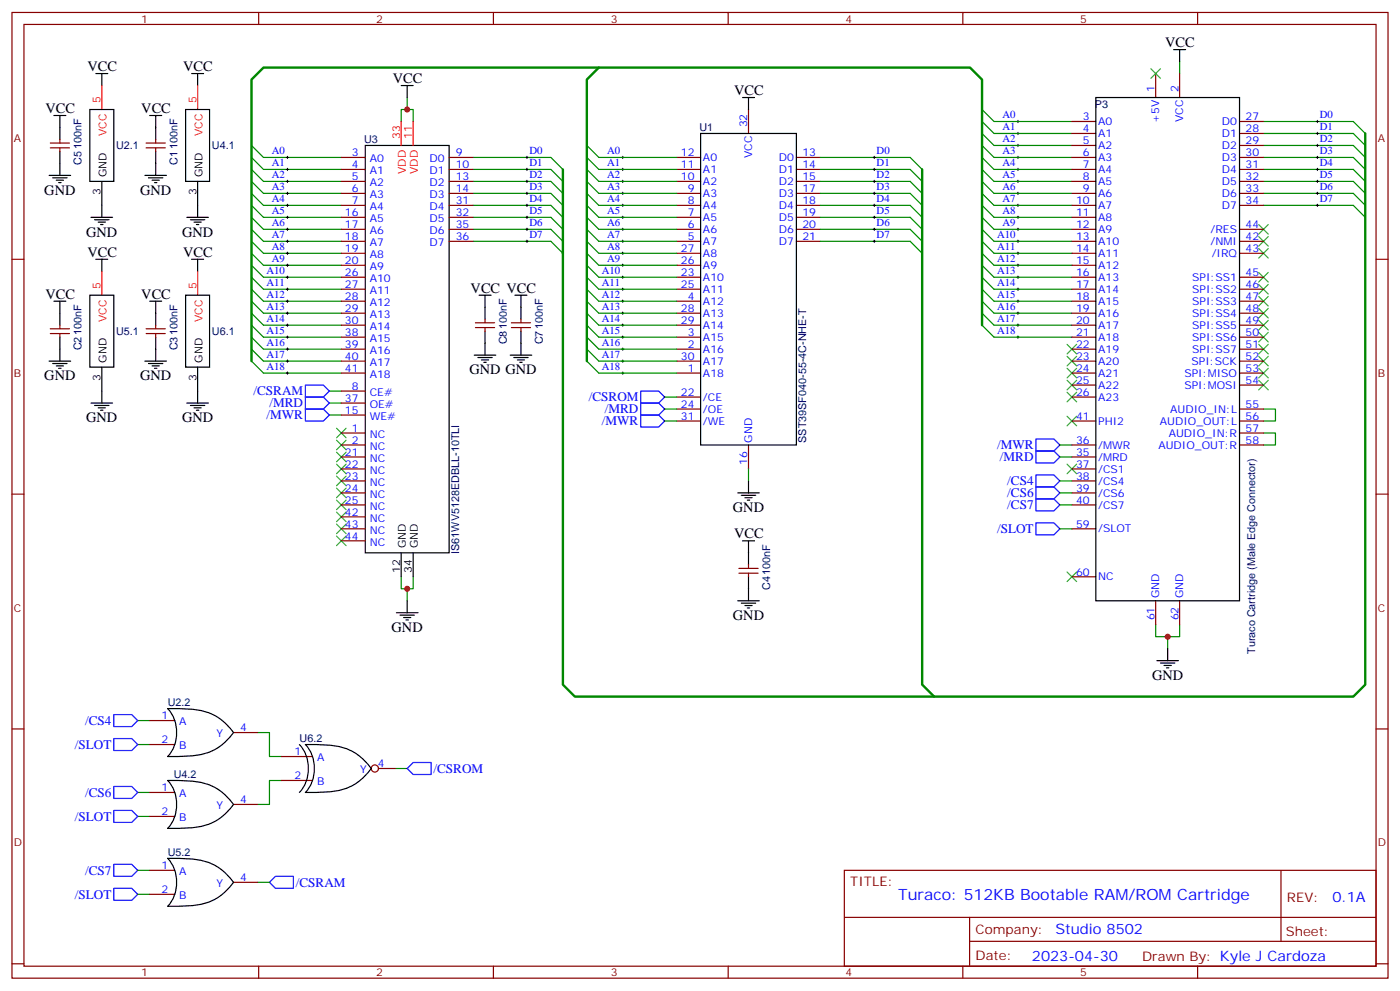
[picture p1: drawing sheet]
<svg xmlns="http://www.w3.org/2000/svg" width="412mm" height="292mm" viewBox="0 0 412 292" stroke-linecap="round" stroke-linejoin="round" font-family="sans-serif">
<g fill="none" stroke="#870000" stroke-width=".35">
<path d="M3.5 3.7h405.4v284.3h-405.4zM7.1 7.2h398.2v277.3h-398.2zM76.2 3.7v3.5M145.3 3.7v3.5M214.5 3.7v3.5M283.6 3.7v3.5M352.8 3.7v3.5M220.5 32.2v7.1M315.7 39.3h7.1M315.7 35.8h7.1M340.4 21.7v7M347.5 21.7v7"/>
<path d="M365.1 39.3h7.1M365.1 35.8h7.1M14.8 43.5h5.7M14.8 42.1h5.7M17.6 41.1v1M17.6 43.5v1.1M43 43.5h5.7M43 42.1h5.7M45.9 41.1v1M45.9 43.5v1.1M100.5 56.9h7.1M100.5 53.4h7.1"/>
<path d="M100.5 49.9h7.1M100.5 46.4h7.1M132.3 56.9h7M132.3 53.4h7M132.3 49.9h7M132.3 46.4h7M199.3 56.9h7.1M199.3 53.4h7.1M199.3 49.9h7.1M199.3 46.4h7.1M234.6 56.9h7.1M234.6 53.4h7.1"/>
<path d="M234.6 49.9h7.1M234.6 46.4h7.1M315.7 56.9h7.1M315.7 53.4h7.1M315.7 49.9h7.1M315.7 46.4h7.1M315.7 42.8h7.1M365.1 56.9h7.1M365.1 53.4h7.1M365.1 49.9h7.1M365.1 46.4h7.1M365.1 42.8h7.1"/>
<path d="M3.5 76.3h3.6M100.5 71h7.1M100.5 67.5h7.1M100.5 64h7.1M100.5 60.5h7.1M100.5 78.1h7.1M100.5 74.6h7.1M132.3 71h7M132.3 67.5h7M132.3 64h7M132.3 60.5h7M199.3 71h7.1"/>
<path d="M199.3 67.5h7.1M199.3 64h7.1M199.3 60.5h7.1M199.3 78.1h7.1M199.3 74.6h7.1M234.6 71h7.1M234.6 67.5h7.1M234.6 64h7.1M234.6 60.5h7.1M315.7 71h7.1M315.7 67.5h7.1M315.7 64h7.1"/>
<path d="M315.7 60.5h7.1M315.7 78.1h7.1M315.7 74.6h7.1M365.1 71h7.1M365.1 67.5h7.1M365.1 60.5h7.1M365.1 74.6h7.1M405.3 76.3h3.6M14.8 98.2h5.7M14.8 96.8h5.7M17.6 95.7v1.1M17.6 98.2v1.1"/>
<path d="M43 98.2h5.7M43 96.8h5.7M45.9 95.7v1.1M45.9 98.2v1.1M100.5 99.3h7.1M100.5 88.7h7.1M100.5 81.6h7.1M100.5 85.2h7.1M100.5 92.2h7.1M100.5 95.7h7.1M140.1 96.4h5.6M140.1 95h5.6"/>
<path d="M142.9 94v1M142.9 96.4v1.1M150.6 96.4h5.7M150.6 95h5.7M153.5 94v1M153.5 96.4v1.1M199.3 99.3h7.1M199.3 88.7h7.1M199.3 81.6h7.1M199.3 85.2h7.1M199.3 92.2h7.1M199.3 95.7h7.1"/>
<path d="M315.7 99.3h7.1M315.7 88.7h7.1M315.7 81.6h7.1M315.7 85.2h7.1M315.7 92.2h7.1M315.7 95.7h7.1M365.1 99.3h7.1M365.1 88.7h7.1M365.1 81.6h7.1M365.1 85.2h7.1M365.1 92.2h7.1M365.1 95.7h7.1"/>
<path d="M100.5 109.9h7.1M100.5 102.8h7.1M100.5 106.3h7.1M100.5 118.7h7.1M100.5 115.1h7.1M199.3 109.9h7.1M199.3 102.8h7.1M199.3 116.9h7.1M199.3 106.3h7.1M315.7 109.9h7.1M315.7 102.8h7.1M315.7 116.9h7.1"/>
<path d="M315.7 106.3h7.1M315.7 113.4h7.1M365.1 109.9h7.1M365.1 102.8h7.1M365.1 106.3h7.1M365.1 113.4h7.1M100.5 122.2h7.1M100.5 127.5h7.1M100.5 131h7.1M100.5 134.5h7.1M100.5 138.1h7.1M199.3 120.4h7.1"/>
<path d="M199.3 124h7.1M220.5 131v7.1M315.7 124h7.1M315.7 131h7.1M315.7 134.5h7.1M315.7 138.1h7.1M365.1 120.4h7.1M365.1 124h7.1M365.1 127.5h7.1M365.1 131h7.1M3.5 145.5h3.6M100.5 141.6h7.1"/>
<path d="M100.5 145.1h7.1M100.5 148.7h7.1M100.5 152.2h7.1M100.5 155.7h7.1M100.5 159.2h7.1M315.7 141.6h7.1M315.7 145.1h7.1M315.7 148.7h7.1M315.7 155.7h7.1M405.3 145.5h3.6M217.7 168.8h5.6M217.7 167.4h5.6"/>
<path d="M220.5 166.3v1.1M220.5 168.8v1M315.7 169.8h7.1M340.4 176.9v7M347.5 176.9v7M3.5 214.6h3.6M44.1 212.2h7.4M44.1 219.2h7.4M68.8 215.7h7M405.3 214.6h3.6M44.1 233.3h7.4M68.8 236.9h7"/>
<path d="M82.9 222.7h9.2M82.9 229.8h9.2M111.5 226.3h4.9M44.1 240.4h7.4M44.1 256.3h7.4M68.8 259.8h7M248.7 256.3h156.6v28.2h-156.6zM377.3 256.3v20.9M44.1 263.3h7.4M248.7 270.1h156.5M285.6 277.2h119.6M285.6 270.1v14.1"/>
<path d="M3.5 283.8h3.6M76.2 284.5v3.5M145.3 284.5v3.5M214.5 284.5v3.5M283.6 284.5v3.5M352.8 284.5v3.5M405.3 283.8h3.6"/>
<circle cx="110.4" cy="226.3" r="1.06"/>
</g>
<g fill="none" stroke="#000" stroke-width=".35">
<path d="M345.7 14.6h3.5M347.5 14.6v3.5M15.9 34h3.5M17.6 34v7.1M26.5 32.2h7v21.2h-7zM28.2 21.7h3.5M30 21.7v3.5M44.1 34h3.5M45.9 34v7.1M54.7 32.2h7v21.2h-7zM56.4 21.7h3.6M58.2 21.7v3.5"/>
<path d="M118.2 25.2h3.5M119.9 25.2v3.5M206.4 39.3h28.2v91.7h-28.2zM218.7 28.7h3.5M220.5 28.7v3.5M322.8 28.7h42.3v148.2h-42.3zM14.5 51.6h6.3M15.5 52.4h4.3M16.6 53.1h2.1M17.3 53.8h.7M17.6 44.6v7M30 53.4v10.6"/>
<path d="M42.7 51.6h6.3M43.7 52.4h4.3M44.8 53.1h2.1M45.5 53.8h.7M45.9 44.6v7M58.2 53.4v10.6M107.6 42.8h24.7v120h-24.7zM26.8 64h6.4M27.9 64.7h4.2M28.2 76.3h3.5M28.9 65.4h2.1M29.6 66.1h.7"/>
<path d="M30 76.3v3.6M55 64h6.4M56.1 64.7h4.2M56.4 76.3h3.6M57.1 65.4h2.2M57.9 66.1h.7M58.2 76.3v3.6M15.9 88.7h3.5M17.6 88.7v7M17.6 99.3v7M26.5 86.9h7v21.2h-7zM44.1 88.7h3.5"/>
<path d="M45.9 88.7v7M45.9 99.3v7M54.7 86.9h7v21.2h-7zM141.1 86.9h3.5M142.9 86.9v7.1M142.9 97.5v7.1M151.7 86.9h3.5M153.5 86.9v7.1M153.5 97.5v7.1M14.5 106.3h6.3M15.5 107h4.3M16.6 107.7h2.1"/>
<path d="M17.3 108.4h.7M26.8 118.7h6.4M27.9 119.4h4.2M30 108.1v10.6M42.7 106.3h6.3M43.7 107h4.3M44.8 107.7h2.1M45.5 108.4h.7M55 118.7h6.4M56.1 119.4h4.2M58.2 108.1v10.6M139.7 104.6h6.3"/>
<path d="M140.8 105.3h4.2M141.8 106h2.1M142.5 106.7h.7M150.3 104.6h6.3M151.3 105.3h4.3M152.4 106h2.1M153.1 106.7h.7M28.9 120.1h2.1M29.6 120.8h.7M57.1 120.1h2.2M57.9 120.8h.7M217.3 145.1h6.4"/>
<path d="M218.4 145.8h4.2M218.7 159.2h3.5M219.4 146.5h2.1M220.1 147.2h.7M220.5 141.6v3.5M220.5 159.2v7.1M118.2 162.8v7M119.9 176.9v3.5M121.7 162.8v7M217.3 176.9h6.4M218.4 177.6h4.2M219.4 178.3h2.1"/>
<path d="M220.1 179h.7M220.5 169.8v7.1M116.8 180.4h6.3M117.8 181.1h4.3M118.9 181.8h2.1M119.6 182.5h.7M340.8 194.5h6.3M341.8 195.2h4.3M342.9 195.9h2.1M343.6 196.6h.7M344 191v3.5M49.4 208.6a34 34 0 0 1 12.8 1.6 16.3 16.3 0 0 1 6.6 5.5 16.3 16.3 0 0 1-14.5 7h-4.9a10.7 10.7 0 0 0 0-14.1z"/>
<path d="M88.2 219.2a10.7 10.7 0 0 1 0 14.1M90 219.2a34 34 0 0 1 12.8 1.5 16.3 16.3 0 0 1 6.6 5.6 16.3 16.3 0 0 1-14.5 7h-4.9a10.7 10.7 0 0 0 0-14.1zM49.4 229.8a34 34 0 0 1 12.8 1.5 16.3 16.3 0 0 1 6.6 5.6 16.3 16.3 0 0 1-14.5 7h-4.9a10.7 10.7 0 0 0 0-14.1zM49.4 252.7a34 34 0 0 1 12.8 1.6 16.3 16.3 0 0 1 6.6 5.5 16.3 16.3 0 0 1-14.5 7h-4.9a10.7 10.7 0 0 0 0-14.1z"/>
</g>
<g fill="none" stroke="#000" stroke-width=".29">
<path d="M299.5 39.3h.7M299.5 35.8h.7M299.9 35.4v.7M299.9 38.9v.8M387.7 39.3h.7M387.7 35.8h.7M388.1 35.4v.7M388.1 38.9v.8M84.3 56.9h.7M84.3 53.4h.7M84.3 49.9h.7M84.3 46.4h.7"/>
<path d="M84.7 46v.7M84.7 49.5v.7M84.7 53.1v.7M84.7 56.6v.7M154.9 56.9h.7M154.9 53.4h.7M154.9 49.9h.7M154.9 46.4h.7M155.2 46v.7M155.2 49.5v.7M155.2 53.1v.7M155.2 56.6v.7"/>
<path d="M183.1 56.9h.7M183.1 53.4h.7M183.1 49.9h.7M183.1 46.4h.7M183.4 46v.7M183.4 49.5v.7M183.4 53.1v.7M183.4 56.6v.7M257.2 56.9h.7M257.2 53.4h.7M257.2 49.9h.7M257.2 46.4h.7"/>
<path d="M257.5 46v.7M257.5 49.5v.7M257.5 53.1v.7M257.5 56.6v.7M299.5 56.9h.7M299.5 53.4h.7M299.5 49.9h.7M299.5 46.4h.7M299.5 42.8h.7M299.9 42.5v.7M299.9 46v.7M299.9 49.5v.7"/>
<path d="M299.9 53.1v.7M299.9 56.6v.7M387.7 56.9h.7M387.7 53.4h.7M387.7 49.9h.7M387.7 46.4h.7M387.7 42.8h.7M388.1 42.5v.7M388.1 46v.7M388.1 49.5v.7M388.1 53.1v.7M388.1 56.6v.7"/>
<path d="M84.3 78.1h.7M84.3 74.6h.7M84.3 71h.7M84.3 67.5h.7M84.3 64h.7M84.3 60.5h.7M84.7 60.1v.7M84.7 63.6v.7M84.7 67.2v.7M84.7 70.7v.7M84.7 74.2v.7M84.7 77.8v.7"/>
<path d="M154.9 71h.7M154.9 67.5h.7M154.9 64h.7M154.9 60.5h.7M155.2 60.1v.7M155.2 63.6v.7M155.2 67.2v.7M155.2 70.7v.7M183.1 78.1h.7M183.1 74.6h.7M183.1 71h.7M183.1 67.5h.7"/>
<path d="M183.1 64h.7M183.1 60.5h.7M183.4 60.1v.7M183.4 63.6v.7M183.4 67.2v.7M183.4 70.7v.7M183.4 74.2v.7M183.4 77.8v.7M257.2 71h.7M257.2 67.5h.7M257.2 64h.7M257.2 60.5h.7"/>
<path d="M257.5 60.1v.7M257.5 63.6v.7M257.5 67.2v.7M257.5 70.7v.7M299.5 78.1h.7M299.5 74.6h.7M299.5 71h.7M299.5 67.5h.7M299.5 64h.7M299.5 60.5h.7M299.9 60.1v.7M299.9 63.6v.7"/>
<path d="M299.9 67.2v.7M299.9 70.7v.7M299.9 74.2v.7M299.9 77.8v.7M387.7 60.5h.7M388.1 60.1v.7M84.3 99.3h.7M84.3 95.7h.7M84.3 92.2h.7M84.3 88.7h.7M84.3 85.2h.7M84.3 81.6h.7"/>
<path d="M84.7 81.3v.7M84.7 84.8v.7M84.7 88.3v.7M84.7 91.9v.7M84.7 95.4v.7M84.7 98.9v.7M183.1 99.3h.7M183.1 95.7h.7M183.1 92.2h.7M183.1 88.7h.7M183.1 85.2h.7M183.1 81.6h.7"/>
<path d="M183.4 81.3v.7M183.4 84.8v.7M183.4 88.3v.7M183.4 91.9v.7M183.4 95.4v.7M183.4 98.9v.7M299.5 99.3h.7M299.5 95.7h.7M299.5 92.2h.7M299.5 88.7h.7M299.5 85.2h.7M299.5 81.6h.7"/>
<path d="M299.9 81.3v.7M299.9 84.8v.7M299.9 88.3v.7M299.9 91.9v.7M299.9 95.4v.7M299.9 98.9v.7M84.3 109.9h.7M84.3 106.3h.7M84.3 102.8h.7M84.7 102.4v.8M84.7 106v.7M84.7 109.5v.7"/>
<path d="M183.1 109.9h.7M183.1 106.3h.7M183.1 102.8h.7M183.4 102.4v.8M183.4 106v.7M183.4 109.5v.7"/>
</g>
<g fill="none" stroke="#008700" stroke-width=".35">
<path d="M347.5 18.1v3.6M119.9 32.2h1.8v3.6M119.9 28.7v3.5h-1.7v3.6M289.3 39.3l3.5 3.5h22.9M289.3 35.8l3.5 3.5h22.9M289.3 32.2l3.5 3.6h22.9M372.2 35.8h26.4l3.6 3.5M372.2 39.3h26.4l3.6 3.5M74.1 56.9l3.5 3.6h22.9M74.1 53.4l3.5 3.5h22.9M74.1 49.9l3.5 3.5h22.9M74.1 46.4l3.5 3.5h22.9"/>
<path d="M74.1 42.8l3.5 3.6h22.9M139.3 46.4h23l3.5 3.5M139.3 49.9h23l3.5 3.5M139.3 53.4h23l3.5 3.5M139.3 56.9h23l3.5 3.6M172.9 56.9l3.5 3.6h22.9M172.9 53.4l3.5 3.5h22.9M172.9 49.9l3.5 3.5h22.9M172.9 46.4l3.5 3.5h22.9M172.9 42.8l3.5 3.6h22.9M241.7 56.9h26.4l3.5 3.6M241.7 53.4h26.4l3.5 3.5"/>
<path d="M241.7 49.9h26.4l3.5 3.5M241.7 46.4h26.4l3.5 3.5M289.3 56.9l3.5 3.6h22.9M289.3 53.4l3.5 3.5h22.9M289.3 49.9l3.5 3.5h22.9M289.3 46.4l3.5 3.5h22.9M289.3 42.8l3.5 3.6h22.9M372.2 56.9h26.4l3.6 3.6M372.2 53.4h26.4l3.6 3.5M372.2 49.9h26.4l3.6 3.5M372.2 46.4h26.4l3.6 3.5M372.2 42.8h26.4l3.6 3.6"/>
<path d="M74.1 71l3.5 3.6h22.9M74.1 74.6l3.5 3.5h22.9M74.1 78.1l3.5 3.5h22.9M74.1 60.5l3.5 3.5h22.9M74.1 64l3.5 3.5h22.9M74.1 67.5l3.5 3.5h22.9M139.3 71h23l3.5 3.6M139.3 60.5h23l3.5 3.5M139.3 64h23l3.5 3.5M139.3 67.5h23l3.5 3.5M172.9 71l3.5 3.6h22.9M172.9 74.6l3.5 3.5h22.9"/>
<path d="M172.9 78.1l3.5 3.5h22.9M172.9 60.5l3.5 3.5h22.9M172.9 64l3.5 3.5h22.9M172.9 67.5l3.5 3.5h22.9M241.7 60.5h26.4l3.5 3.5M241.7 64h26.4l3.5 3.5M241.7 67.5h26.4l3.5 3.5M241.7 71h26.4l3.5 3.6M289.3 71l3.5 3.6h22.9M289.3 74.6l3.5 3.5h22.9M289.3 78.1l3.5 3.5h22.9M289.3 60.5l3.5 3.5h22.9"/>
<path d="M289.3 64l3.5 3.5h22.9M289.3 67.5l3.5 3.5h22.9M372.2 60.5h26.4l3.6 3.5M74.1 99.3l3.5 3.5h22.9M74.1 81.6l3.5 3.6h22.9M74.1 95.7l3.5 3.6h22.9M74.1 92.2l3.5 3.5h22.9M74.1 88.7l3.5 3.5h22.9M74.1 85.2l3.5 3.5h22.9M172.9 99.3l3.5 3.5h22.9M172.9 81.6l3.5 3.6h22.9M172.9 95.7l3.5 3.6h22.9"/>
<path d="M172.9 92.2l3.5 3.5h22.9M172.9 88.7l3.5 3.5h22.9M172.9 85.2l3.5 3.5h22.9M289.3 81.6l3.5 3.6h22.9M289.3 95.7l3.5 3.6h22.9M289.3 92.2l3.5 3.5h22.9M289.3 88.7l3.5 3.5h22.9M289.3 85.2l3.5 3.5h22.9M74.1 102.8l3.5 3.5h22.9M74.1 106.3l3.5 3.6h22.9M97 118.7h3.5M97 115.1h3.5"/>
<path d="M172.9 102.8l3.5 3.5h22.9M172.9 106.3l3.5 3.6h22.9M195.8 116.9h3.5M97 122.2h3.5M195.8 124h3.5M195.8 120.4h3.5M220.5 138.1v3.5M312.2 131h3.5M312.2 134.5h3.5M372.2 127.5h3.5v3.5h-3.5M372.2 120.4h3.5v3.6h-3.5M312.2 141.6h3.5"/>
<path d="M312.2 145.1h3.5M312.2 155.7h3.5M312.2 148.7h3.5M118.2 169.8v3.6h1.7v3.5M121.7 169.8v3.6h-1.8M340.4 183.9v3.6h3.6v3.5M347.5 183.9v3.6h-3.5M40.6 219.2h3.5M40.6 212.2h3.5M75.8 215.7h3.6v7h3.5M40.6 233.3h3.5M82.9 229.8h-3.5v7.1h-3.6"/>
<path d="M116.4 226.3h3.5M40.6 240.4h3.5M40.6 256.3h3.5M75.8 259.8h3.6M40.6 263.3h3.5"/>
</g>
<g fill="none" stroke="#00f" stroke-width=".35">
<path d="M90 116.9h5.2l1.8 1.8-1.8 1.7h-5.2zM90 113.4h5.2l1.8 1.7-1.8 1.8h-5.2zM188.7 115.1h5.3l1.8 1.8-1.8 1.8h-5.3zM188.7 118.7h5.3l1.8 1.7-1.8 1.8h-5.3zM90 120.4h5.2l1.8 1.8-1.8 1.8h-5.2zM188.7 122.2h5.3l1.8 1.8-1.8 1.7h-5.3zM305.2 139.8h5.2l1.8 1.8-1.8 1.8h-5.2zM305.2 132.8h5.2l1.8 1.7-1.8 1.8h-5.2zM305.2 129.3h5.2l1.8 1.7-1.8 1.8h-5.2zM305.2 143.4h5.2l1.8 1.7-1.8 1.8h-5.2zM305.2 154h5.2l1.8 1.7-1.8 1.8h-5.2zM305.2 146.9h5.2l1.8 1.8-1.8 1.7h-5.2z"/>
<path d="M33.5 217.5h5.3l1.8 1.7-1.8 1.8h-5.3zM33.5 210.4h5.3l1.8 1.8-1.8 1.7h-5.3zM33.5 238.6h5.3l1.8 1.8-1.8 1.7h-5.3zM33.5 231.6h5.3l1.8 1.7-1.8 1.8h-5.3zM119.9 226.3l1.8-1.8h5.3v3.5h-5.3zM33.5 254.5h5.3l1.8 1.8-1.8 1.7h-5.3zM79.4 259.8l1.7-1.8h5.3v3.5h-5.3zM33.5 261.5h5.3l1.8 1.8-1.8 1.8h-5.3z"/>
</g>
<path d="M176.4 19.9h-98.8l-3.5 3.5v82.9M402.2 39.3v162.3l-3.6 3.5h-123.4l-3.6-3.5v-151.7M165.8 49.9v151.7l3.5 3.5h105.9M289.3 95.7v-72.3l-3.5-3.5h-109.4l-3.5 3.5v82.9" fill="none" stroke="#008700" stroke-width=".71"/>
<g fill="none" stroke="#3c3" stroke-width=".35">
<path d="M339 20.2l2.8 2.9M341.8 20.2l-2.8 2.9M370.8 66.1l2.8 2.8M370.8 69.6l2.8 2.9M370.8 73.2l2.8 2.8M373.6 66.1l-2.8 2.8M373.6 69.6l-2.8 2.9M373.6 73.2l-2.8 2.8M370.8 80.2l2.8 2.8M370.8 83.7l2.8 2.9M370.8 87.3l2.8 2.8M370.8 90.8l2.8 2.8"/>
<path d="M370.8 94.3l2.8 2.9M370.8 97.9l2.8 2.8M373.6 80.2l-2.8 2.8M373.6 83.7l-2.8 2.9M373.6 87.3l-2.8 2.8M373.6 90.8l-2.8 2.8M373.6 94.3l-2.8 2.9M373.6 97.9l-2.8 2.8M314.3 115.5l2.8 2.8M314.3 112l2.8 2.8M314.3 108.4l2.8 2.9M314.3 104.9l2.8 2.8"/>
<path d="M314.3 101.4l2.8 2.8M317.1 115.5l-2.8 2.8M317.1 112l-2.8 2.8M317.1 108.4l-2.8 2.9M317.1 104.9l-2.8 2.8M317.1 101.4l-2.8 2.8M370.8 112l2.8 2.8M370.8 101.4l2.8 2.8M370.8 104.9l2.8 2.8M370.8 108.4l2.8 2.9M373.6 112l-2.8 2.8M373.6 101.4l-2.8 2.8"/>
<path d="M373.6 104.9l-2.8 2.8M373.6 108.4l-2.8 2.9M99.1 126.1l2.9 2.8M99.1 129.6l2.9 2.8M99.1 133.1l2.9 2.9M99.1 136.7l2.9 2.8M102 126.1l-2.9 2.8M102 129.6l-2.9 2.8M102 133.1l-2.9 2.9M102 136.7l-2.9 2.8M314.3 122.6l2.8 2.8M314.3 136.7l2.8 2.8"/>
<path d="M317.1 122.6l-2.8 2.8M317.1 136.7l-2.8 2.8M99.1 140.2l2.9 2.8M99.1 143.7l2.9 2.8M99.1 147.2l2.9 2.9M99.1 150.8l2.9 2.8M99.1 154.3l2.9 2.8M99.1 157.8l2.9 2.9M102 140.2l-2.9 2.8M102 143.7l-2.9 2.8M102 147.2l-2.9 2.9M102 150.8l-2.9 2.8"/>
<path d="M102 154.3l-2.9 2.8M102 157.8l-2.9 2.9M314.3 168.4l2.8 2.8M317.1 168.4l-2.8 2.8"/>
</g>
<path d="M30 25.2v7M58.2 25.2v7M118.2 35.8v7M121.7 35.8v7M30 79.9v7M58.2 79.9v7" fill="none" stroke="#f00" stroke-width=".35"/>
<g fill="#c00">
<circle cx="119.9" cy="32.2" r=".88"/>
<circle cx="119.9" cy="173.4" r=".88"/>
<circle cx="344" cy="187.5" r=".88"/>
</g>
<text font-size="4.6" fill="#00f" x="264.6" y="265.1">Turaco: 512KB Bootable RAM/ROM Cartridge</text>
<g font-size="4.2">
<text x="343.3" y="13.9">VCC</text>
<text x="25.8" y="21">VCC</text>
<text x="54" y="21">VCC</text>
<text x="115.7" y="24.5">VCC</text>
<text x="216.3" y="28">VCC</text>
<text x="13.4" y="33.3">VCC</text>
<text x="41.6" y="33.3">VCC</text>
<text x="13.1" y="57.3">GND</text>
<text x="41.3" y="57.3">GND</text>
<text x="25.4" y="69.6">GND</text>
<text x="53.6" y="69.6">GND</text>
<text x="25.8" y="75.6">VCC</text>
<text x="54" y="75.6">VCC</text>
<text x="13.4" y="88">VCC</text>
<text x="41.6" y="88">VCC</text>
<text x="138.6" y="86.2">VCC VCC</text>
<text x="13.1" y="112">GND</text>
<text x="41.3" y="112">GND</text>
<text x="138.3" y="110.2">GND GND</text>
<text x="25.4" y="124.3">GND</text>
<text x="53.6" y="124.3">GND</text>
<text x="215.9" y="150.8">GND</text>
<text x="216.3" y="158.5">VCC</text>
<text x="215.9" y="182.5">GND</text>
<text x="115.4" y="186.1">GND</text>
<text x="339.4" y="200.2">GND</text>
</g>
<g font-size="4.2" fill="#00f">
<text x="392.5" y="265.5">0.1A</text>
<text x="310.9" y="275.1">Studio 8502</text>
<text x="304" y="282.9">2023-04-30</text>
</g>
<g font-size="3.9" fill="#00f">
<text x="74.7" y="116.3">/CSRAM</text>
<text x="79.4" y="119.9">/MRD</text>
<text x="173.4" y="118.2">/CSROM</text>
<text x="78.5" y="123.4">/MWR</text>
<text x="177.3" y="125.2">/MWR</text>
<text x="178.1" y="121.7">/MRD</text>
<text x="293.7" y="132.3">/MWR</text>
<text x="294.6" y="135.8">/MRD</text>
<text x="296.7" y="142.9">/CS4</text>
<text x="296.7" y="146.4">/CS6</text>
<text x="296.7" y="149.9">/CS7</text>
<text x="293.7" y="157">/SLOT</text>
<text x="25.1" y="213.4">/CS4</text>
<text x="22.1" y="220.5">/SLOT</text>
<text x="127.7" y="227.6">/CSROM</text>
<text x="25.1" y="234.6">/CS6</text>
<text x="22.1" y="241.6">/SLOT</text>
<text x="25.1" y="257.5">/CS7</text>
<text x="87.1" y="261.2">/CSRAM</text>
<text x="22.1" y="264.6">/SLOT</text>
</g>
<g font-size="3.9" fill="#800">
<text x="250.5" y="260.8">TITLE:</text>
<text x="379.1" y="265.5">REV:</text>
<text x="287.4" y="275">Company:</text>
<text x="378.7" y="275.7">Sheet:</text>
<text x="287.4" y="282.7">Date:</text>
<text x="336.4" y="282.8">Drawn By: Kyle J Cardoza</text>
</g>
<g font-size="3.2" fill="#800">
<text x="41.6" y="6.7">1</text>
<text x="110.8" y="6.7">2</text>
<text x="179.9" y="6.7">3</text>
<text x="249.1" y="6.7">4</text>
<text x="318.2" y="6.7">5</text>
<text x="4.1" y="41.8">A</text>
<text x="405.9" y="41.8">A</text>
<text x="4.1" y="110.9">B</text>
<text x="405.9" y="110.9">B</text>
<text x="4.1" y="180.1">C</text>
<text x="405.9" y="180.1">C</text>
<text x="4.1" y="249.2">D</text>
<text x="405.9" y="249.2">D</text>
<text x="41.6" y="287.5">1</text>
<text x="110.8" y="287.5">2</text>
<text x="179.9" y="287.5">3</text>
<text x="249.1" y="287.5">4</text>
<text x="318.2" y="287.5">5</text>
</g>
<g font-size="3.2" fill="#00f">
<text x="340.1" y="27" transform="rotate(-90 340.1 27)">1</text>
<text x="347.1" y="27" transform="rotate(-90 347.1 27)">2</text>
<text x="295.3" y="34.9">A0</text>
<text x="319" y="35.4">3</text>
<text x="366.9" y="35.4">27</text>
<text x="388.8" y="34.9">D0</text>
<text x="220.1" y="37.5" transform="rotate(-90 220.1 37.5)">32</text>
<text x="295.3" y="41.9">A2</text>
<text x="295.3" y="38.4">A1</text>
<text x="319" y="38.9">4</text>
<text x="323.5" y="40.4">A1</text>
<text x="323.5" y="36.8">A0</text>
<text x="341.5" y="36.2" transform="rotate(-90 341.5 36.2)">+5V</text>
<text x="348.5" y="36" transform="rotate(-90 348.5 36)">VCC</text>
<text x="360" y="40.4">D1</text>
<text x="360" y="36.8">D0</text>
<text x="366.9" y="38.9">28</text>
<text x="388.8" y="38.4">D1</text>
<text x="388.8" y="41.9">D2</text>
<text x="80.1" y="45.5">A0</text>
<text x="103.6" y="46">3</text>
<text x="108.9" y="47.8">A0</text>
<text x="126.5" y="47.8">D0</text>
<text x="134.2" y="46">9</text>
<text x="155.9" y="45.5">D0</text>
<text x="178.9" y="45.5">A0</text>
<text x="200.6" y="46">12</text>
<text x="207.1" y="47.4">A0</text>
<text x="221.5" y="46.6" transform="rotate(-90 221.5 46.6)">VCC</text>
<text x="229.4" y="47.4">D0</text>
<text x="236.4" y="46">13</text>
<text x="258.2" y="45.5">D0</text>
<text x="295.3" y="45.5">A3</text>
<text x="319" y="46">6</text>
<text x="319" y="42.5">5</text>
<text x="323.5" y="47.4">A3</text>
<text x="323.5" y="43.9">A2</text>
<text x="360" y="47.4">D3</text>
<text x="360" y="43.9">D2</text>
<text x="366.9" y="46">30</text>
<text x="366.9" y="42.5">29</text>
<text x="388.8" y="45.5">D3</text>
<text x="80.1" y="49">A1</text>
<text x="80.1" y="52.5">A2</text>
<text x="103.6" y="49.5">4</text>
<text x="103.6" y="53.1">5</text>
<text x="108.9" y="51.3">A1</text>
<text x="126.5" y="51.3">D1</text>
<text x="134.2" y="49.5">10</text>
<text x="134.2" y="53.1">13</text>
<text x="155.9" y="49">D1</text>
<text x="155.9" y="52.5">D2</text>
<text x="178.9" y="52.5">A2</text>
<text x="178.9" y="49">A1</text>
<text x="200.6" y="53.1">10</text>
<text x="200.6" y="49.5">11</text>
<text x="207.1" y="50.9">A1</text>
<text x="229.4" y="50.9">D1</text>
<text x="236.4" y="49.5">14</text>
<text x="236.4" y="53.1">15</text>
<text x="258.2" y="49">D1</text>
<text x="258.2" y="52.5">D2</text>
<text x="295.3" y="52.5">A5</text>
<text x="295.3" y="49">A4</text>
<text x="319" y="53.1">8</text>
<text x="319" y="49.5">7</text>
<text x="323.5" y="50.9">A4</text>
<text x="360" y="50.9">D4</text>
<text x="366.9" y="53.1">32</text>
<text x="366.9" y="49.5">31</text>
<text x="388.8" y="49">D4</text>
<text x="388.8" y="52.5">D5</text>
<text x="80.1" y="56.1">A3</text>
<text x="80.1" y="59.6">A4</text>
<text x="103.6" y="56.6">6</text>
<text x="108.9" y="54.8">A2</text>
<text x="108.9" y="58.3">A3</text>
<text x="126.5" y="54.8">D2</text>
<text x="126.5" y="58.3">D3</text>
<text x="134.2" y="56.6">14</text>
<text x="155.9" y="56.1">D3</text>
<text x="155.9" y="59.6">D4</text>
<text x="178.9" y="59.6">A4</text>
<text x="178.9" y="56.1">A3</text>
<text x="202.6" y="56.6">9</text>
<text x="207.1" y="58">A3</text>
<text x="207.1" y="54.5">A2</text>
<text x="229.4" y="54.5">D2</text>
<text x="229.4" y="58">D3</text>
<text x="236.4" y="56.6">17</text>
<text x="258.2" y="56.1">D3</text>
<text x="258.2" y="59.6">D4</text>
<text x="295.3" y="59.6">A7</text>
<text x="295.3" y="56.1">A6</text>
<text x="319" y="56.6">9</text>
<text x="323.5" y="58">A6</text>
<text x="323.5" y="54.5">A5</text>
<text x="360" y="58">D6</text>
<text x="360" y="54.5">D5</text>
<text x="366.9" y="56.6">33</text>
<text x="388.8" y="56.1">D6</text>
<text x="388.8" y="59.6">D7</text>
<text x="80.1" y="63.1">A5</text>
<text x="101.6" y="63.6">16</text>
<text x="103.6" y="60.1">7</text>
<text x="108.9" y="61.9">A4</text>
<text x="108.9" y="65.4">A5</text>
<text x="126.5" y="61.9">D4</text>
<text x="126.5" y="65.4">D5</text>
<text x="134.2" y="60.1">31</text>
<text x="134.2" y="63.6">32</text>
<text x="155.9" y="63.1">D5</text>
<text x="178.9" y="63.1">A5</text>
<text x="202.6" y="63.6">7</text>
<text x="202.6" y="60.1">8</text>
<text x="207.1" y="65.1">A5</text>
<text x="207.1" y="61.5">A4</text>
<text x="229.4" y="61.5">D4</text>
<text x="229.4" y="65.1">D5</text>
<text x="236.4" y="60.1">18</text>
<text x="236.4" y="63.6">19</text>
<text x="258.2" y="63.1">D5</text>
<text x="295.3" y="63.1">A8</text>
<text x="317" y="63.6">11</text>
<text x="317" y="60.1">10</text>
<text x="323.5" y="65.1">A8</text>
<text x="323.5" y="61.5">A7</text>
<text x="360" y="61.5">D7</text>
<text x="366.9" y="60.1">34</text>
<text x="80.1" y="66.6">A6</text>
<text x="80.1" y="70.2">A7</text>
<text x="101.6" y="67.2">17</text>
<text x="101.6" y="70.7">18</text>
<text x="108.9" y="68.9">A6</text>
<text x="126.5" y="68.9">D6</text>
<text x="134.2" y="67.2">35</text>
<text x="134.2" y="70.7">36</text>
<text x="155.9" y="66.6">D6</text>
<text x="155.9" y="70.2">D7</text>
<text x="178.9" y="70.2">A7</text>
<text x="178.9" y="66.6">A6</text>
<text x="202.6" y="70.7">5</text>
<text x="202.6" y="67.2">6</text>
<text x="207.1" y="68.6">A6</text>
<text x="229.4" y="68.6">D6</text>
<text x="236.4" y="67.2">20</text>
<text x="236.4" y="70.7">21</text>
<text x="258.2" y="66.6">D6</text>
<text x="258.2" y="70.2">D7</text>
<text x="293.7" y="70.2">A10</text>
<text x="295.3" y="66.6">A9</text>
<text x="317" y="70.7">13</text>
<text x="317" y="67.2">12</text>
<text x="323.5" y="68.6">A9</text>
<text x="356.6" y="68.6">/RES</text>
<text x="366.9" y="67.2">44</text>
<text x="366.9" y="70.7">42</text>
<text x="80.1" y="73.7">A8</text>
<text x="80.1" y="77.2">A9</text>
<text x="101.6" y="74.2">19</text>
<text x="101.6" y="77.8">20</text>
<text x="108.9" y="72.5">A7</text>
<text x="108.9" y="76">A8</text>
<text x="126.5" y="72.5">D7</text>
<text x="178.9" y="77.2">A9</text>
<text x="178.9" y="73.7">A8</text>
<text x="200.6" y="77.8">26</text>
<text x="200.6" y="74.2">27</text>
<text x="207.1" y="72.1">A7</text>
<text x="207.1" y="75.6">A8</text>
<text x="229.4" y="72.1">D7</text>
<text x="293.7" y="77.2">A12</text>
<text x="293.7" y="73.7">A11</text>
<text x="317" y="77.8">15</text>
<text x="317" y="74.2">14</text>
<text x="323.5" y="75.6">A11</text>
<text x="323.5" y="72.1">A10</text>
<text x="356.6" y="72.1">/NMI</text>
<text x="356.9" y="75.6">/IRQ</text>
<text x="366.9" y="74.2">43</text>
<text x="78.5" y="80.8">A10</text>
<text x="101.6" y="81.3">26</text>
<text x="108.9" y="83">A10</text>
<text x="108.9" y="79.5">A9</text>
<text x="177.3" y="80.8">A10</text>
<text x="200.6" y="81.3">23</text>
<text x="207.1" y="82.7">A10</text>
<text x="207.1" y="79.2">A9</text>
<text x="293.7" y="80.8">A13</text>
<text x="317" y="81.3">16</text>
<text x="323.5" y="82.7">A13</text>
<text x="323.5" y="79.2">A12</text>
<text x="351.2" y="82.7">SPI:SS1</text>
<text x="366.9" y="81.3">45</text>
<text x="78.5" y="84.3">A11</text>
<text x="78.5" y="87.8">A12</text>
<text x="101.6" y="84.8">27</text>
<text x="101.6" y="88.3">28</text>
<text x="108.9" y="86.6">A11</text>
<text x="177.3" y="87.8">A12</text>
<text x="177.3" y="84.3">A11</text>
<text x="200.6" y="84.8">25</text>
<text x="202.6" y="88.3">4</text>
<text x="207.1" y="89.7">A12</text>
<text x="207.1" y="86.2">A11</text>
<text x="293.7" y="87.8">A15</text>
<text x="293.7" y="84.3">A14</text>
<text x="317" y="88.3">18</text>
<text x="317" y="84.8">17</text>
<text x="323.5" y="89.7">A15</text>
<text x="323.5" y="86.2">A14</text>
<text x="351.2" y="89.7">SPI:SS3</text>
<text x="351.2" y="86.2">SPI:SS2</text>
<text x="366.9" y="88.3">47</text>
<text x="366.9" y="84.8">46</text>
<text x="78.5" y="91.3">A13</text>
<text x="78.5" y="94.9">A14</text>
<text x="101.6" y="91.9">29</text>
<text x="101.6" y="95.4">30</text>
<text x="108.9" y="90.1">A12</text>
<text x="108.9" y="93.6">A13</text>
<text x="177.3" y="94.9">A14</text>
<text x="177.3" y="91.3">A13</text>
<text x="200.6" y="91.9">28</text>
<text x="200.6" y="95.4">29</text>
<text x="207.1" y="93.3">A13</text>
<text x="293.7" y="94.9">A17</text>
<text x="293.7" y="91.3">A16</text>
<text x="317" y="95.4">20</text>
<text x="317" y="91.9">19</text>
<text x="323.5" y="93.3">A16</text>
<text x="351.2" y="93.3">SPI:SS4</text>
<text x="366.9" y="95.4">49</text>
<text x="366.9" y="91.9">48</text>
<text x="78.5" y="98.4">A15</text>
<text x="78.5" y="101.9">A16</text>
<text x="101.6" y="98.9">38</text>
<text x="108.9" y="97.2">A14</text>
<text x="108.9" y="100.7">A15</text>
<text x="177.3" y="101.9">A16</text>
<text x="177.3" y="98.4">A15</text>
<text x="202.6" y="98.9">3</text>
<text x="207.1" y="100.3">A15</text>
<text x="207.1" y="96.8">A14</text>
<text x="293.7" y="98.4">A18</text>
<text x="317" y="98.9">21</text>
<text x="323.5" y="100.3">A18</text>
<text x="323.5" y="96.8">A17</text>
<text x="351.2" y="100.3">SPI:SS6</text>
<text x="351.2" y="96.8">SPI:SS5</text>
<text x="366.9" y="98.9">50</text>
<text x="78.5" y="105.4">A17</text>
<text x="101.6" y="102.4">39</text>
<text x="101.6" y="106">40</text>
<text x="108.9" y="104.2">A16</text>
<text x="108.9" y="107.7">A17</text>
<text x="177.3" y="105.4">A17</text>
<text x="200.6" y="106">30</text>
<text x="202.6" y="102.4">2</text>
<text x="207.1" y="103.9">A16</text>
<text x="207.1" y="107.4">A17</text>
<text x="317" y="106">23</text>
<text x="317" y="102.4">22</text>
<text x="323.5" y="107.4">A20</text>
<text x="323.5" y="103.9">A19</text>
<text x="351" y="107.4">SPI:SCK</text>
<text x="351.2" y="103.9">SPI:SS7</text>
<text x="366.9" y="106">52</text>
<text x="366.9" y="102.4">51</text>
<text x="78.5" y="109">A18</text>
<text x="101.6" y="109.5">41</text>
<text x="108.9" y="111.3">A18</text>
<text x="177.3" y="109">A18</text>
<text x="202.6" y="109.5">1</text>
<text x="207.1" y="110.9">A18</text>
<text x="317" y="113">25</text>
<text x="317" y="109.5">24</text>
<text x="323.5" y="110.9">A21</text>
<text x="348.9" y="110.9">SPI:MISO</text>
<text x="366.9" y="113">54</text>
<text x="366.9" y="109.5">53</text>
<text x="101.6" y="118.3">37</text>
<text x="103.6" y="114.8">8</text>
<text x="108.9" y="116.6">CE#</text>
<text x="200.6" y="116.6">22</text>
<text x="207.1" y="118">/CE</text>
<text x="317" y="116.6">26</text>
<text x="323.5" y="118">A23</text>
<text x="323.5" y="114.4">A22</text>
<text x="348.9" y="114.4">SPI:MOSI</text>
<text x="101.6" y="121.8">15</text>
<text x="108.9" y="120.1">OE#</text>
<text x="108.9" y="123.6">WE#</text>
<text x="200.6" y="120.1">24</text>
<text x="200.6" y="123.6">31</text>
<text x="207.1" y="121.5">/OE</text>
<text x="207.1" y="125">/WE</text>
<text x="317" y="123.6">41</text>
<text x="323.5" y="125">PHI2</text>
<text x="341.7" y="125">AUDIO_OUT:L</text>
<text x="344.7" y="121.5">AUDIO_IN:L</text>
<text x="366.9" y="123.6">56</text>
<text x="366.9" y="120.1">55</text>
<text x="103.6" y="127.1">1</text>
<text x="103.6" y="130.7">2</text>
<text x="108.9" y="128.9">NC</text>
<text x="221.5" y="130.3" transform="rotate(-90 221.5 130.3)">GND</text>
<text x="317" y="130.7">36</text>
<text x="344.3" y="128.6">AUDIO_IN:R</text>
<text x="366.9" y="130.7">58</text>
<text x="366.9" y="127.1">57</text>
<text x="101.6" y="134.2">21</text>
<text x="101.6" y="137.7">22</text>
<text x="108.9" y="132.4">NC</text>
<text x="108.9" y="136">NC</text>
<text x="220.1" y="136.8" transform="rotate(-90 220.1 136.8)">16</text>
<text x="317" y="137.7">37</text>
<text x="317" y="134.2">35</text>
<text x="323.5" y="132.1">/MWR</text>
<text x="323.5" y="135.6">/MRD</text>
<text x="341.2" y="132.1">AUDIO_OUT:R</text>
<text x="101.6" y="141.3">23</text>
<text x="108.9" y="139.5">NC</text>
<text x="108.9" y="143">NC</text>
<text x="317" y="141.3">38</text>
<text x="323.5" y="142.7">/CS4</text>
<text x="323.5" y="139.1">/CS1</text>
<text x="101.6" y="144.8">24</text>
<text x="101.6" y="148.3">25</text>
<text x="108.9" y="146.5">NC</text>
<text x="317" y="148.3">40</text>
<text x="317" y="144.8">39</text>
<text x="323.5" y="149.7">/CS7</text>
<text x="323.5" y="146.2">/CS6</text>
<text x="101.6" y="151.8">42</text>
<text x="101.6" y="155.4">43</text>
<text x="108.9" y="150.1">NC</text>
<text x="108.9" y="153.6">NC</text>
<text x="317" y="155.4">59</text>
<text x="101.6" y="158.9">44</text>
<text x="108.9" y="157.1">NC</text>
<text x="108.9" y="160.7">NC</text>
<text x="323.5" y="156.8">/SLOT</text>
<text x="317" y="169.5">60</text>
<text x="323.5" y="170.9">NC</text>
<text x="341.5" y="176.2" transform="rotate(-90 341.5 176.2)">GND</text>
<text x="348.5" y="176.2" transform="rotate(-90 348.5 176.2)">GND</text>
<text x="340.1" y="182.7" transform="rotate(-90 340.1 182.7)">61</text>
<text x="347.1" y="182.7" transform="rotate(-90 347.1 182.7)">62</text>
<text x="47.5" y="211.8">1</text>
<text x="52.8" y="213.6">A</text>
<text x="70.7" y="215.3">4</text>
<text x="47.5" y="218.9">2</text>
<text x="52.8" y="220.6">B</text>
<text x="63.8" y="217.1">Y</text>
<text x="86.7" y="222.4">1</text>
<text x="93.4" y="224.2">A</text>
<text x="106.1" y="227.7">Y</text>
<text x="111.3" y="225.9">4</text>
<text x="47.5" y="233">1</text>
<text x="86.7" y="229.4">2</text>
<text x="93.4" y="231.2">B</text>
<text x="52.8" y="234.7">A</text>
<text x="63.8" y="238.3">Y</text>
<text x="70.7" y="236.5">4</text>
<text x="47.5" y="240">2</text>
<text x="52.8" y="241.8">B</text>
<text x="47.5" y="255.9">1</text>
<text x="52.8" y="257.7">A</text>
<text x="47.5" y="263">2</text>
<text x="63.8" y="261.2">Y</text>
<text x="70.7" y="259.4">4</text>
<text x="52.8" y="264.7">B</text>
</g>
<g font-size="3.2" fill="#f00">
<text x="29.6" y="30.3" transform="rotate(-90 29.6 30.3)">5</text>
<text x="57.9" y="30.3" transform="rotate(-90 57.9 30.3)">5</text>
<text x="31.4" y="40.1" transform="rotate(-90 31.4 40.1)">VCC</text>
<text x="59.6" y="40.1" transform="rotate(-90 59.6 40.1)">VCC</text>
<text x="117.8" y="40.9" transform="rotate(-90 117.8 40.9)">33</text>
<text x="121.4" y="40.9" transform="rotate(-90 121.4 40.9)">11</text>
<text x="119.6" y="51.2" transform="rotate(-90 119.6 51.2)">VDD</text>
<text x="123.1" y="51.2" transform="rotate(-90 123.1 51.2)">VDD</text>
<text x="29.6" y="85" transform="rotate(-90 29.6 85)">5</text>
<text x="57.9" y="85" transform="rotate(-90 57.9 85)">5</text>
<text x="31.4" y="94.8" transform="rotate(-90 31.4 94.8)">VCC</text>
<text x="59.6" y="94.8" transform="rotate(-90 59.6 94.8)">VCC</text>
</g>
<g font-size="3.2" fill="#000080">
<text x="322.5" y="31.7">P3</text>
<text x="206" y="38.7">U1</text>
<text x="34.2" y="44">U2.1</text>
<text x="62.4" y="44">U4.1</text>
<text x="107.3" y="42.2">U3</text>
<text x="24" y="48.5" transform="rotate(-90 24 48.5)">C5100nF</text>
<text x="52.3" y="48.5" transform="rotate(-90 52.3 48.5)">C1100nF</text>
<text x="34.2" y="98.7">U5.1</text>
<text x="62.4" y="98.7">U6.1</text>
<text x="149.3" y="101.4" transform="rotate(-90 149.3 101.4)">C8100nF</text>
<text x="159.9" y="101.4" transform="rotate(-90 159.9 101.4)">C7100nF</text>
<text x="24" y="103.1" transform="rotate(-90 24 103.1)">C2100nF</text>
<text x="52.3" y="103.1" transform="rotate(-90 52.3 103.1)">C3100nF</text>
<text x="237.5" y="130.3" transform="rotate(-90 237.5 130.3)">SST39SF040-55-4C-NHE-T</text>
<text x="135.2" y="163" transform="rotate(-90 135.2 163)">IS61WV5128EDBLL-10TLI</text>
<text x="226.9" y="173.7" transform="rotate(-90 226.9 173.7)">C4100nF</text>
<text x="369.8" y="192.5" transform="rotate(-90 369.8 192.5)">Turaco Cartridge (Male Edge Connector)</text>
<text x="49.4" y="208">U2.2</text>
<text x="88.2" y="218.6">U6.2</text>
<text x="51.2" y="229.2">U4.2</text>
<text x="49.4" y="252.1">U5.2</text>
</g>
<g font-size="3.2">
<text x="31.4" y="52.1" transform="rotate(-90 31.4 52.1)">GND</text>
<text x="59.6" y="52.1" transform="rotate(-90 59.6 52.1)">GND</text>
<text x="29.6" y="57.4" transform="rotate(-90 29.6 57.4)">3</text>
<text x="57.9" y="57.4" transform="rotate(-90 57.9 57.4)">3</text>
<text x="31.4" y="106.8" transform="rotate(-90 31.4 106.8)">GND</text>
<text x="59.6" y="106.8" transform="rotate(-90 59.6 106.8)">GND</text>
<text x="29.6" y="112" transform="rotate(-90 29.6 112)">3</text>
<text x="57.9" y="112" transform="rotate(-90 57.9 112)">3</text>
<text x="119.6" y="161.5" transform="rotate(-90 119.6 161.5)">GND</text>
<text x="123.1" y="161.5" transform="rotate(-90 123.1 161.5)">GND</text>
<text x="117.8" y="168.7" transform="rotate(-90 117.8 168.7)">12</text>
<text x="121.4" y="168.7" transform="rotate(-90 121.4 168.7)">34</text>
</g>
</svg>
